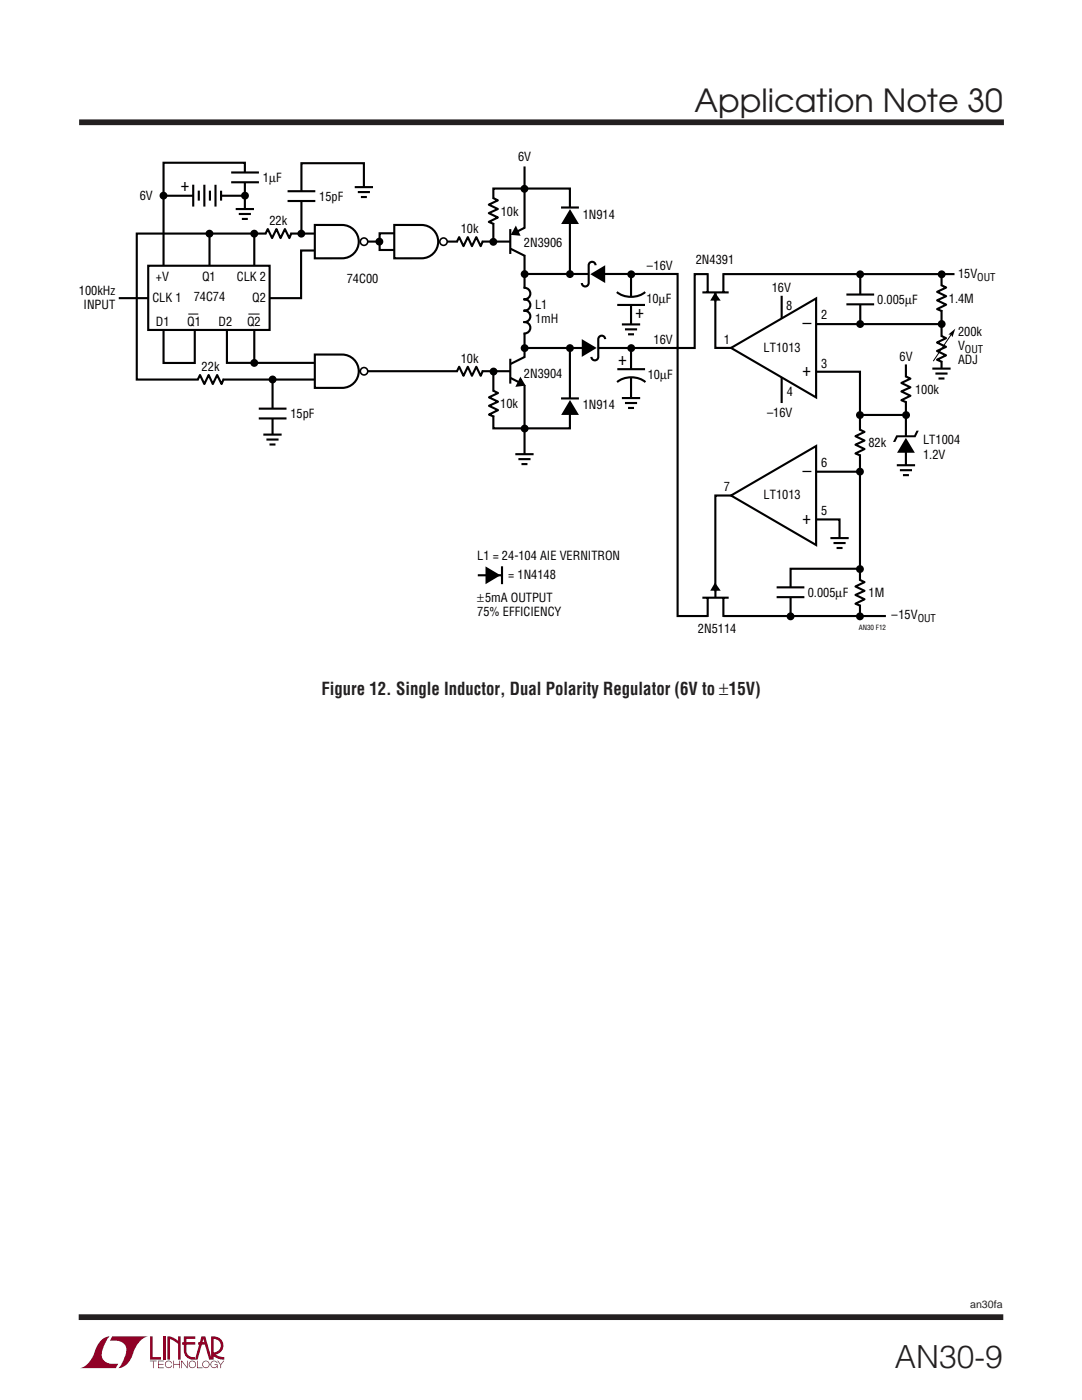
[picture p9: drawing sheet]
<svg xmlns="http://www.w3.org/2000/svg" width="216mm" height="279mm" viewBox="0 0 216 279" stroke-linecap="round" stroke-linejoin="round" font-family="sans-serif">
<path d="M15.8 24.4h184.5M15.7 262.9h184.5" fill="none" stroke="#231f20" stroke-width="1.1" stroke-linecap="butt"/>
<g fill="#900126">
<path d="M30 266.7h.5v4.1h1.6v.5h-2.1z"/>
<path d="M19.9 267.8a2.65 2.65 0 0 1 2-1.1 5.2 5.2 0 0 0-1.5 4.2 2.65 2.65 0 0 0 3.2 1.3l-.5 .8h-7.2a5 5 0 0 0 3.2-3.8z"/>
<path d="M22.4 266.7h7.2a5 5 0 0 0-3.2 3.9 3.3 3.3 0 0 1-2.8 2.4 5.2 5.2 0 0 0 1.5-4.2 2.65 2.65 0 0 0-3.2-1.2z"/>
<path d="M32.5 266.7h.5v4.6h-.5z"/>
<path d="M33.4 266.7l1.1 .2 1 .7v-.9h.5v4.6h-.5v-3.1l-1.6-1v4.1h-.5z"/>
<path d="M29.9 271.6h1.4v.1h-.6v1.3h-.2v-1.3h-.6z"/>
<path d="M31.5 271.6h1.2v.1h-1v.5h.9v.1h-.9v.6h1v.1h-1.2z"/>
<path d="M34.6 271.6h.1v.6h1.1v-.6h.1v1.4h-.1v-.7h-1.1v.7h-.1z"/>
<path d="M36.2 271.6h.1l1 1.2v-1.2h.2v1.4h-.2l-1-1.3v1.3h-.1z"/>
<path d="M39.3 271.6h.2v1.3h.9v.1h-1.1z"/>
<path d="M43.3 271.6h.2l.5 .7 .6-.7h.1l-.6 .8v.6h-.1v-.6z"/>
<path d="M36.7 266.7h2.3v.5h-1.8v.7h1.8v.5h-1.8v1.2a1.35 1.35 0 0 0 1.7 1.2v.5l1.3-4.6h.8l1.1 4.2v-4.2a1.88 1.88 0 0 1 2.4 1.4 1.88 1.88 0 0 1-1.5 2.3l.8 .3 1 .1v.5h-.5a3.4 3.4 0 0 1-1.8-.7v-.7a1.37 1.37 0 0 0 1.5-1.2 1.37 1.37 0 0 0-1.4-1.5v4.1h-.9l-.8-2.9h-1.4v-.5h1.3l-.2-.7-1.2 4.1a2.1 2.1 0 0 1-2.7-1.3v-1.6h-.4v-.5h.4z"/>
<path d="M37.9 271.8a.74 .74 0 0 1 1.1 .1 .74 .74 0 0 1-.4 1.1 .74 .74 0 0 1-.9-.7h.1a.61 .61 0 0 0 .8 .5 .61 .61 0 0 0 .2-1 .61 .61 0 0 0-1 .3v.2h-.1z"/>
<path d="M40.6 271.8a.74 .74 0 0 1 1.1 .1 .74 .74 0 0 1-.4 1.1 .74 .74 0 0 1-.9-.7h.1a.61 .61 0 0 0 .8 .5 .61 .61 0 0 0 .2-1 .61 .61 0 0 0-1 .3v.2h-.1z"/>
<path d="M42.2 271.8a.74 .74 0 0 1 1.2 .2h-.1a.6 .6 0 0 0-1-.2 .6 .6 0 0 0 .1 1 .6 .6 0 0 0 .9-.4h-.5v-.1h.7v.7h-.2v-.3a.74 .74 0 0 1-1.1 .2 .74 .74 0 0 1 0-1.1z"/>
<path d="M33.1 271.8a.73 .73 0 0 1 1.2 .3h-.1a.6 .6 0 0 0-.9-.3 .6 .6 0 0 0 0 1 .6 .6 0 0 0 .9-.3h.1a.74 .74 0 0 1-1.1 .4 .74 .74 0 0 1-.1-1.1z"/>
</g>
<path d="M104.7 33.2v59.2M45.3 57.9v14.5h18.9M64.2 46.6h-36.9v29.1h36.9M54.4 76v12.7M65.9 74.1h37M180.8 72.7v21.9" fill="none" stroke="#000" stroke-width=".42"/>
<circle cx="72.6" cy="74.1" r=".74" fill="#fff" stroke="#000" stroke-width=".32"/>
<path d="M62.8 70.8h5.5a3.3 3.3 0 0 1 3.3 3.3 3.3 3.3 0 0 1-3.3 3.3h-5.5z" fill="#fff" stroke="#000" stroke-width=".42"/>
<g fill="none" stroke="#000" stroke-width=".42">
<path d="M72.6 39.3v-6.7h-12.5v14M48.9 43.8v-11.3h-16.3v39.9h6.3v-14.4M64.2 50h-4.1v9.5h-36.4M73 48.2h2.6M82.7 48.2h20.2M104.9 54.7h30.3v68.2h41.6M156 59v21.4M187.9 54.7v20M190.5 54.7h-51.9v14.8h-33.7M158.1 74.2h13.5v48.6M155.3 98.9h-12.6v19.1M158.1 94.1h13.7"/>
<path d="M158.1 103.7h9.4v5.7"/>
</g>
<path d="M145.9 98.9l16.9-9.9v19.8z" fill="#fff" stroke="#000" stroke-width=".42"/>
<path d="M142.7 58.6v10.8h12.6M158.1 64.7h29.8" fill="none" stroke="#000" stroke-width=".42"/>
<path d="M145.9 69.4l16.9-9.8v19.7z" fill="#fff" stroke="#000" stroke-width=".42"/>
<g fill="none" stroke="#fff" stroke-width="1.1" stroke-linecap="butt">
<path d="M48.9 34.4v1.9M60.1 38.2v1.9M72.6 37.4v2.2M98.4 39.7v4.8M48.9 41.7v2.3M53.1 46.6h4.9M86.6 48.2h2.1M91.3 48.2h4.8M101.8 48.2h1.6M104.6 57.5v9M104.7 45.6v5.3M113.7 41.5v2.2"/>
<path d="M141.2 54.7h3.1M142.8 54.6v3.2M171.7 58.8v1.9M187.9 57.1v4.8M39.6 75.7h4.8M91.3 74.1h4.8M98.5 78.1v4.9M101.8 74.1h1.7M104.7 71.4v5.4M113.7 79.6v2.2M125.9 64.8v2.2M125.9 79.5v2.2"/>
<path d="M180.8 75.3v4.8M187.9 73.6v2.2M187.9 67.2v4.8M54.4 86.7v2.3M54.4 81.6v1.9M171.6 85.9v4.8M180.8 92.9v2.2M180.8 87v2.2M142.8 119.8v3.2M157.7 117.2v2M167.5 107.4v2.2M171.6 115.9v4.8"/>
<path d="M141.2 122.9h3.1"/>
</g>
<g fill="none" stroke="#000" stroke-width=".42">
<path d="M46.1 36.4h5.6M46.1 34.4h5.6M57.4 38.2h5.5M70.8 37.3h3.6M71.4 38.3h2.4M72 39.3h1.2M98.4 39.5l.9 .5-1.8 .8 1.8 .9-1.8 .8 1.8 .9-1.8 .9 1.1 .4M47 41.7h3.7M47.6 42.7h2.5M48.3 43.7h1.2M57.4 40.1h5.5M58.2 46.5l-.5 1-.8-1.8-.9 1.8-.8-1.8-.9 1.8-.9-1.8-.4 1"/>
<path d="M80.1 46.6h-4.4v3.3h4.4M96.3 48.1l-.4 1-.9-1.8-.8 1.8-.9-1.8-.8 1.8-.9-1.8-.5 1M98.4 48.2v-10.6h15.3v17.1M101.8 45.7v5M101.8 49.6l3 1.5M104.5 57.4a1.16 1.16 0 0 1 1.3 1.2 1.16 1.16 0 0 1-1.3 1.1 1.15 1.15 0 0 1 1.3 1.2 1.15 1.15 0 0 1-1.3 1.1 1.15 1.15 0 0 1 1.3 1.1 1.15 1.15 0 0 1-1.3 1.2 1.16 1.16 0 0 1 1.3 1.1 1.16 1.16 0 0 1-1.3 1.1M104.7 45.4l-2.5 1.3M115.5 41.4h-3.6M125.9 54.7v11.6M140.2 58.4h5.2M141.2 54.5v3.9M142.8 58.4v1.8"/>
<path d="M144.3 54.5v3.9M168.9 58.8h5.5M171.7 54.7v9.9M187.8 56.9l1 .5-1.8 .8 1.8 .9-1.8 .8 1.8 .9-1.8 .9 1 .4M44.6 75.6l-.4 1-.9-1.8-.8 1.8-.9-1.8-.8 1.8-.9-1.8-.5 1M96.3 74l-.4 1-.9-1.8-.8 1.8-.9-1.8-.8 1.8-.9-1.8-.5 1M98.4 78l1 .4-1.8 .9 1.8 .9-1.8 .8 1.8 .9-1.8 .8 1 .5M101.8 71.6v5M101.8 75.4l2.5 1.2M104.8 71.2l-3 1.5M113.7 69.3v16.2h-15.3v-11.4M115.5 79.5h-3.6"/>
<path d="M124.1 64.7h3.6M124.1 79.4h3.6M124.7 65.7h2.4M125.3 66.7h1.2M125.9 69.4v11.6M168.9 60.7h5.5M180.7 75.1l1 .5-1.8 .8 1.8 .9-1.8 .8 1.8 .9-1.8 .9 1 .4M186 73.6h3.7M186.7 74.6h2.4M187.3 75.5h1.2M187.8 67l1 .5-1.8 .9 1.8 .8-1.8 .8 1.8 .9-1.8 .9 1 .4M51.6 83.5h5.6"/>
<path d="M51.6 81.6h5.6M52.5 86.7h3.7M53.2 87.7h2.4M53.8 88.7h1.2M124.7 80.4h2.4M125.3 81.4h1.2M171.5 85.7l1 .5-1.8 .9 1.8 .8-1.8 .8 1.8 .9-1.8 .9 1 .4M171.6 82.8h9.2M178.9 92.8h3.7M179.6 93.8h2.4M180.2 94.8h1.2M140.2 119.3h5.2"/>
<path d="M141.2 119.3v3.8M142.8 117.5v1.8M144.3 119.3v3.8M155 117.2h5.5M155 119.2h5.5M165.7 107.4h3.6M166.3 108.4h2.4M166.9 109.4h1.2M171.5 115.7l1 .5-1.8 .8 1.8 .9-1.8 .8 1.8 .9-1.8 .9 1 .4M171.6 113.5h-13.8v9.4"/>
</g>
<path d="M102.9 45.6l.6 1.2-1.2-.1zM142.7 58.8l.6 1h-1.2zM103.9 75.7l.6 1.1-1.3 .1zM142.7 116.7l.6 .9h-1.2z" fill="#000" stroke="#000" stroke-width=".49"/>
<g fill="#000">
<path d="M113.7 41.7l1.8 3h-3.5zM113.7 79.8l1.8 3h-3.5zM189.3 66.7l1.3-1.1-.6 1.7-.2-.5zM178.8 86.9h3.6l.5-1h.4l-.6 1.4h-3.6l-.5 .9h-.4zM180.8 87.4l1.7 3h-3.5z"/>
<circle cx="32.6" cy="39" r=".79"/>
<circle cx="48.9" cy="39" r=".79"/>
<circle cx="104.6" cy="37.7" r=".79"/>
<circle cx="41.8" cy="46.6" r=".79"/>
<circle cx="50.7" cy="46.6" r=".79"/>
<circle cx="60.1" cy="46.6" r=".79"/>
<circle cx="75.7" cy="48.2" r=".79"/>
<circle cx="98.4" cy="48.3" r=".79"/>
<circle cx="104.7" cy="54.7" r=".79"/>
<circle cx="113.7" cy="54.7" r=".79"/>
<circle cx="126" cy="54.7" r=".79"/>
<circle cx="171.6" cy="54.7" r=".79"/>
<circle cx="187.9" cy="54.7" r=".79"/>
<circle cx="50.7" cy="72.4" r=".79"/>
<circle cx="54.4" cy="75.7" r=".79"/>
<circle cx="98.5" cy="74.1" r=".79"/>
<circle cx="104.7" cy="69.5" r=".79"/>
<circle cx="113.7" cy="69.5" r=".79"/>
<circle cx="126" cy="69.5" r=".79"/>
<circle cx="171.6" cy="64.7" r=".79"/>
<circle cx="187.9" cy="64.7" r=".79"/>
<circle cx="104.7" cy="85.5" r=".79"/>
<circle cx="171.6" cy="82.8" r=".79"/>
<circle cx="171.6" cy="94.1" r=".79"/>
<circle cx="180.8" cy="82.8" r=".79"/>
<circle cx="171.6" cy="113.6" r=".79"/>
<circle cx="157.7" cy="123" r=".79"/>
<circle cx="171.6" cy="123" r=".79"/>
</g>
<path d="M189.9 66.6l-3.7 5.5" fill="none" stroke="#000" stroke-width=".2"/>
<circle cx="88.5" cy="48.2" r=".74" fill="#fff" stroke="#000" stroke-width=".32"/>
<path d="M78.7 44.9h5.4a3.3 3.3 0 0 1 3.3 3.3 3.3 3.3 0 0 1-3.3 3.3l-5.4 .1z" fill="#fff" stroke="#000" stroke-width=".42"/>
<path d="M70.7 48.2h2.2" fill="none" stroke="#fff" stroke-width="1.1" stroke-linecap="butt"/>
<circle cx="72.6" cy="48.2" r=".74" fill="#fff" stroke="#000" stroke-width=".32"/>
<path d="M62.8 44.9h5.5a3.3 3.3 0 0 1 3.3 3.3 3.3 3.3 0 0 1-3.3 3.3l-5.5 .1z" fill="#fff" stroke="#000" stroke-width=".42"/>
<path d="M41.8 46.7v15.5M50.7 46.7v25.7" fill="none" stroke="#000" stroke-width=".42"/>
<path d="M29.6 53h24.2v12.9h-24.2z" fill="#fff" stroke="#000" stroke-width=".42"/>
<path d="M37.6 62.7h2M49.6 62.7h2.2" fill="none" stroke="#000" stroke-width=".2"/>
<g fill="none" stroke="#000" stroke-width=".42">
<path d="M32.6 39.1h16.3M38.6 36.9v4.3M39.7 38v2M40.8 36.9v4.3M41.9 38v2M43 36.9v4.3M44.1 38.1v1.9M118.8 52.9a.69 .69 0 0 0-.6-.7 .69 .69 0 0 0-.7 .7v3.6a.69 .69 0 0 1-.7 .7 .69 .69 0 0 1-.7-.7M123.1 58.3a4.7 4.7 0 0 0 5.6 0M120.7 67.7a.69 .69 0 0 0-.7-.7 .69 .69 0 0 0-.6 .7v3.5a.69 .69 0 0 1-.7 .7 .69 .69 0 0 1-.7-.7M123.1 76.3a4.7 4.7 0 0 1 5.7 0M123.2 60.9h5.5"/>
<path d="M123.2 73.7h5.5M102.8 90.6h3.7M103.4 91.6h2.5M104.1 92.6h1.1M95.3 114.8h4.8M100.2 113v3.6"/>
</g>
<path d="M38.6 39h5.5M125.9 59.2v1.6M126 73.7v1.6M104.7 90.7v2.2" fill="none" stroke="#fff" stroke-width="1.1" stroke-linecap="butt"/>
<path d="M117.8 54.7l3-1.8v3.6zM116.1 67.7l3 1.7-3 1.8zM96.9 113l3 1.8-3 1.8z" fill="#000"/>
<path d="M117.5 54.7h2.2M117.1 69.4h2.2" fill="none" stroke="#fff" stroke-width=".71" stroke-linecap="butt"/>
<g font-size="6.3" fill="#231f20">
<text x="138.6" y="22.4">Application Note 30</text>
<text x="178.6" y="273">AN30-9</text>
</g>
<g font-size="3.5">
<text x="37.8" y="36.4" transform="rotate(-180 37.8 36.4)">+</text>
<text x="128.5" y="61.7" transform="rotate(-180 128.5 61.7)">+</text>
<text x="161.9" y="63.5" transform="rotate(-180 161.9 63.5)">–</text>
<text x="123.3" y="72.8">+</text>
<text x="161.9" y="73.3" transform="rotate(-180 161.9 73.3)">+</text>
<text x="161.9" y="93" transform="rotate(-180 161.9 93)">–</text>
<text x="161.9" y="102.7" transform="rotate(-180 161.9 102.7)">+</text>
</g>
<text font-size="3.5" fill="#231f20" x="64.1" y="138.8">Figure 12. Single Inductor, Dual Polarity Regulator (6V to ±15V)</text>
<g font-size="2.5">
<text x="103.4" y="32.2">6V</text>
<text x="27.9" y="39.9">6V</text>
<text x="52.4" y="36.4">1µF</text>
<text x="63.7" y="40.1">15pF</text>
<text x="53.8" y="45">22k</text>
<text x="91.9" y="46.6">10k</text>
<text x="99.9" y="43">10k</text>
<text x="116.3" y="43.7">1N914</text>
<text x="104.5" y="49.3">2N3906</text>
<text x="129" y="53.9">–16V</text>
<text x="138.8" y="52.6">2N4391</text>
<text x="15.7" y="58.9">100kHz</text>
<text x="31.1" y="56.1">+V</text>
<text x="40.3" y="56.1">Q1</text>
<text x="47.3" y="56.1">CLK 2</text>
<text x="69.2" y="56.4">74C00</text>
<text x="154" y="58.2">16V</text>
<text x="191.2" y="55.5">15V</text>
<text x="16.7" y="61.8">INPUT</text>
<text x="30.4" y="60.2">CLK 1</text>
<text x="31.1" y="65">D1</text>
<text x="37.4" y="65">Q1</text>
<text x="38.6" y="60.1">74C74</text>
<text x="43.6" y="65">D2</text>
<text x="49.3" y="65">Q2</text>
<text x="50.3" y="60.2">Q2</text>
<text x="106.8" y="61.7">L1</text>
<text x="106.8" y="64.6">1mH</text>
<text x="129" y="60.5">10µF</text>
<text x="156.9" y="61.8">8</text>
<text x="163.8" y="63.7">2</text>
<text x="175" y="60.7">0.005µF</text>
<text x="189.3" y="60.4">1.4M</text>
<text x="130.4" y="68.7">16V</text>
<text x="144.4" y="68.6">1</text>
<text x="152.4" y="70.2">LT1013</text>
<text x="179.5" y="72">6V</text>
<text x="191.2" y="67">200k</text>
<text x="191.2" y="69.9">V</text>
<text x="40.2" y="74.1">22k</text>
<text x="91.9" y="72.4">10k</text>
<text x="104.5" y="75.4">2N3904</text>
<text x="129.2" y="75.7">10µF</text>
<text x="163.8" y="73.4">3</text>
<text x="191.2" y="72.7">ADJ</text>
<text x="57.9" y="83.5">15pF</text>
<text x="99.8" y="81.5">10k</text>
<text x="116.3" y="81.6">1N914</text>
<text x="153" y="83.1">–16V</text>
<text x="157" y="79.1">4</text>
<text x="182.6" y="78.7">100k</text>
<text x="173.3" y="89.3">82k</text>
<text x="184.2" y="88.7">LT1004</text>
<text x="163.8" y="93.1">6</text>
<text x="184.2" y="91.5">1.2V</text>
<text x="144.4" y="98.1">7</text>
<text x="152.4" y="99.7">LT1013</text>
<text x="163.8" y="102.8">5</text>
<text x="95.2" y="111.7">L1 = 24-104 AIE VERNITRON</text>
<text x="101.4" y="115.5">= 1N4148</text>
<text x="161.2" y="119.1">0.005µF</text>
<text x="173.3" y="119.2">1M</text>
<text x="95.2" y="120.2">±5mA OUTPUT</text>
<text x="95.2" y="123">75% EFFICIENCY</text>
<text x="177.9" y="123.6">–15V</text>
<text x="139.3" y="126.4">2N5114</text>
</g>
<g font-size="2.1">
<text x="195" y="56">OUT</text>
<text x="192.5" y="70.4">OUT</text>
<text x="183.1" y="124.1">OUT</text>
</g>
<text font-size="2.1" fill="#231f20" x="193.6" y="261.1">an30fa</text>
<text font-size="1.4" x="171.4" y="125.8">AN30 F12</text>
</svg>
